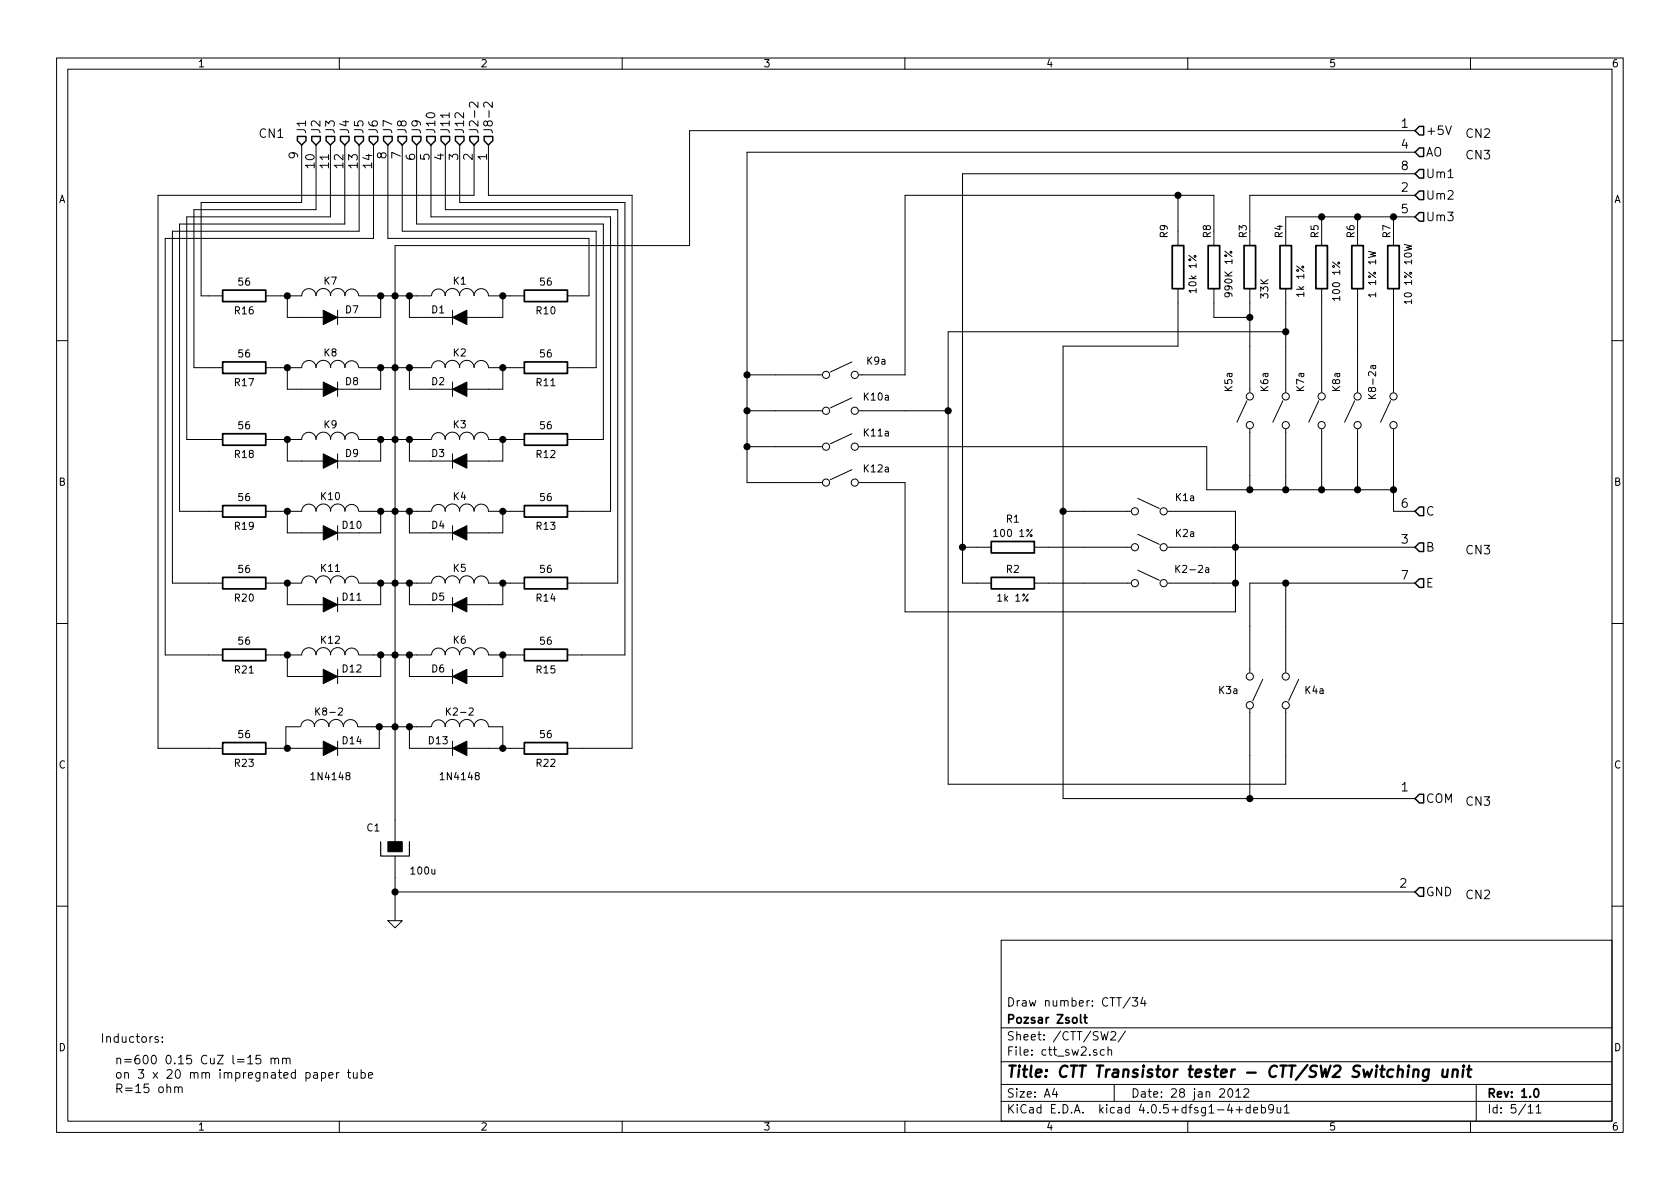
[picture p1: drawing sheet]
<svg xmlns="http://www.w3.org/2000/svg" width="297mm" height="210mm" viewBox="0 0 297 210" stroke-linecap="round" stroke-linejoin="round" font-family="sans-serif">
<g fill="none" stroke="#000" stroke-width=".18">
<path d="M10 10.3h277v189.9h-277zM12 12.2h273v186.1h-273zM60 10.3v1.9M79.4 19.9v.9M84.5 18.1v.9l-.9-.9h-.2h-.3l-.1 .3v.3l.1 .2M87 18.1v.9l-.8-.9h-.2h-.3l-.2 .3v.3l.2 .2M110 10.3v1.9M160 10.3v1.9M210 10.3v1.9M260 10.3v1.9M53.3 25.6v10.2h-17.7v16.5h3.8M55.9 25.6v11.5h-21.6v27.9h5.1"/>
<path d="M58.4 25.6v12.7h-25.4v39.4h6.4M61 25.6v14h-29.3v50.8h7.7M63.5 25.6v15.3h-33v62.2h8.9M66 25.6v16.6h-36.8v73.6h10.2M68.6 25.6v16.6h35.5v10.1h-3.8M71.1 25.6v15.3h34.3v24.1h-5.1M73.7 25.6v14h33v38.1h-6.4M76.2 25.6v12.7h31.7v52.1h-7.6M78.7 25.6v11.5h30.5v66h-8.9M81.3 25.6v10.2h29.2v80h-10.2M83.8 25.6v8.9h-55.9v97.8h11.5M86.4 25.6v8.9h25.4v97.8h-11.5"/>
<path d="M208.3 34.5v8.9M233.7 38.3v5.1M240 38.3v5.1M246.4 38.3v5.1M250.2 34.5h-29.2v8.9M250.2 26.9h-118.1v58.4h13.2M250.2 30.7h-80v72.4h5.1M250.2 38.3h-22.9v5.1M250.2 23.1h-128.3v20.3h-52.1v105.4M47 52.3h6.3M50.8 52.3v3.8h6.3M53.3 52.3a1.27 1.27 0 0 1 1.3-1.3 1.27 1.27 0 0 1 1.3 1.3 1.3 1.3 0 0 1 1.3-1.3 1.3 1.3 0 0 1 1.3 1.3"/>
<path d="M58.4 52.3a1.3 1.3 0 0 1 1.3-1.3 1.3 1.3 0 0 1 1.3 1.3M59.7 54.9v2.5M61 52.3a1.22 1.22 0 0 1 1.2-1.2 1.22 1.22 0 0 1 1.2 1.2M63.5 52.3h12.7M67.3 52.3v3.8h-7.6M72.4 52.3v3.8h7.6M76.3 52.3a1.22 1.22 0 0 1 1.2-1.2 1.22 1.22 0 0 1 1.2 1.2M78.7 52.3a1.3 1.3 0 0 1 1.3-1.3 1.3 1.3 0 0 1 1.3 1.3M80 54.9v2.5M81.2 52.3a1.3 1.3 0 0 1 1.3-1.3 1.3 1.3 0 0 1 1.3 1.3 1.27 1.27 0 0 1 1.3-1.3 1.27 1.27 0 0 1 1.3 1.3M86.4 52.3h6.3M88.9 52.3v3.8h-6.4"/>
<path d="M208.3 51v10.2h-20.3v80h62.2M214.6 43.4v-8.9h-54.6v31.8h-8.1M214.6 51v5.1h6.4M221 51v18.3M227.3 58.7h-59.7v80h59.7v-13.2M227.3 51v18.3M233.7 51v18.3M240 51v18.3M246.4 51v18.3M248.3 43.2l1.3 .3-.9 .3 .9 .2-1.3 .3M249.6 53.4h-1.3l.4 .3M249.6 53v.7"/>
<path d="M10 60.2h2M47 65h6.3M50.8 65v3.8h6.3M50.8 77.7v3.8h6.3M53.3 65a1.27 1.27 0 0 1 1.3-1.3 1.27 1.27 0 0 1 1.3 1.3 1.3 1.3 0 0 1 1.3-1.3 1.3 1.3 0 0 1 1.3 1.3M58.4 77.7a1.3 1.3 0 0 1 1.3-1.3 1.3 1.3 0 0 1 1.3 1.3M58.4 65a1.3 1.3 0 0 1 1.3-1.3 1.3 1.3 0 0 1 1.3 1.3M58.5 77.7a1.3 1.3 0 0 0-1.3-1.3 1.3 1.3 0 0 0-1.3 1.3 1.27 1.27 0 0 0-1.3-1.3 1.27 1.27 0 0 0-1.3 1.3h-6.3M59.7 67.6v2.5M61 77.7a1.22 1.22 0 0 1 1.2-1.2 1.22 1.22 0 0 1 1.2 1.2M61 65a1.22 1.22 0 0 1 1.2-1.2 1.22 1.22 0 0 1 1.2 1.2M63.5 77.7h12.7"/>
<path d="M63.5 65h12.7M67.3 65v3.8h-7.6M67.3 77.7v3.8h-7.6M72.4 77.7v3.8h7.6M72.4 65v3.8h7.6M76.3 77.7a1.22 1.22 0 0 1 1.2-1.2 1.22 1.22 0 0 1 1.2 1.2M76.3 65a1.22 1.22 0 0 1 1.2-1.2 1.22 1.22 0 0 1 1.2 1.2M78.7 77.7a1.3 1.3 0 0 1 1.3-1.3 1.3 1.3 0 0 1 1.3 1.3M78.7 65a1.3 1.3 0 0 1 1.3-1.3 1.3 1.3 0 0 1 1.3 1.3M80 67.6v2.5M81.2 77.7a1.3 1.3 0 0 1 1.3-1.3 1.3 1.3 0 0 1 1.3 1.3 1.27 1.27 0 0 1 1.3-1.3 1.27 1.27 0 0 1 1.3 1.3h6.3M81.2 65a1.3 1.3 0 0 1 1.3-1.3 1.3 1.3 0 0 1 1.3 1.3 1.27 1.27 0 0 1 1.3-1.3 1.27 1.27 0 0 1 1.3 1.3"/>
<path d="M86.4 65h6.3M88.9 77.7v3.8h-6.4M88.9 65v3.8h-6.4M132.1 72.6h13.2M132.1 79h13.2M132.1 66.3h13.2M150.6 76.7l-3.8 1.8M150.6 70.4l-3.8 1.7M150.6 64l-3.8 1.8M151.9 72.6h15.7M151.9 79h61.5v7.6h33M220.5 70.9l-1.8 3.8"/>
<path d="M221 75.9v10.7M226.8 70.9l-1.8 3.8M227.3 75.9v10.7M233.2 70.9l-1.8 3.8M233.7 75.9v10.7M239.5 70.9l-1.8 3.8M240 75.9v10.7M242.7 64.6l.1 .6h.1l.3-.2v-.4M243.2 64.6l-.8 .1v.5M245.9 70.9l-1.8 3.8M246.4 75.9v14.5h3.8M285 60.2h2"/>
<path d="M47 90.4h6.3M50.8 90.4v3.8h6.3M53.3 90.4a1.27 1.27 0 0 1 1.3-1.3 1.27 1.27 0 0 1 1.3 1.3 1.3 1.3 0 0 1 1.3-1.3 1.3 1.3 0 0 1 1.3 1.3M58.4 90.4a1.3 1.3 0 0 1 1.3-1.3 1.3 1.3 0 0 1 1.3 1.3M59.7 80.3v2.5M59.7 93v2.5M61 90.4a1.22 1.22 0 0 1 1.2-1.2 1.22 1.22 0 0 1 1.2 1.2M63.5 90.4h12.7M67.3 90.4v3.8h-7.6M72.4 90.4v3.8h7.6M76.3 90.4a1.22 1.22 0 0 1 1.2-1.2 1.22 1.22 0 0 1 1.2 1.2M78.7 90.4a1.3 1.3 0 0 1 1.3-1.3 1.3 1.3 0 0 1 1.3 1.3"/>
<path d="M80 80.3v2.5M80 93v2.5M81.2 90.4a1.3 1.3 0 0 1 1.3-1.3 1.3 1.3 0 0 1 1.3 1.3 1.27 1.27 0 0 1 1.3-1.3 1.27 1.27 0 0 1 1.3 1.3M86.4 90.4h6.3M88.9 90.4v3.8h-6.4M150.6 83.1l-3.8 1.7M151.9 85.3h8.1v22.9h58.4v-17.8h-11.9M170.2 96.8h5.1M182.9 96.8h17M188 90.4h11.9M201.2 94.5l3.8 1.8M201.2 88.1l3.8 1.8"/>
<path d="M206.5 96.8h43.7M10 110.3h2M47 103.1h6.3M50.8 103.1v3.8h6.3M50.8 115.8v3.8h6.3M53.3 103.1a1.27 1.27 0 0 1 1.3-1.3 1.27 1.27 0 0 1 1.3 1.3 1.3 1.3 0 0 1 1.3-1.3 1.3 1.3 0 0 1 1.3 1.3M58.4 115.8a1.3 1.3 0 0 1 1.3-1.3 1.3 1.3 0 0 1 1.3 1.3M58.4 103.1a1.3 1.3 0 0 1 1.3-1.3 1.3 1.3 0 0 1 1.3 1.3M58.5 115.8a1.3 1.3 0 0 0-1.3-1.3 1.3 1.3 0 0 0-1.3 1.3 1.27 1.27 0 0 0-1.3-1.3 1.27 1.27 0 0 0-1.3 1.3h-6.3M59.7 105.7v2.5M59.7 118.4v2.5M61 115.8a1.22 1.22 0 0 1 1.2-1.2 1.22 1.22 0 0 1 1.2 1.2"/>
<path d="M61 103.1a1.22 1.22 0 0 1 1.2-1.2 1.22 1.22 0 0 1 1.2 1.2M63.5 103.1h12.7M63.5 115.8h12.7M67.3 103.1v3.8h-7.6M67.3 115.8v3.8h-7.6M72.4 103.1v3.8h7.6M72.4 115.8v3.8h7.6M76.3 115.8a1.22 1.22 0 0 1 1.2-1.2 1.22 1.22 0 0 1 1.2 1.2M76.3 103.1a1.22 1.22 0 0 1 1.2-1.2 1.22 1.22 0 0 1 1.2 1.2M78.7 115.8a1.3 1.3 0 0 1 1.3-1.3 1.3 1.3 0 0 1 1.3 1.3M78.7 103.1a1.3 1.3 0 0 1 1.3-1.3 1.3 1.3 0 0 1 1.3 1.3M80 105.7v2.5"/>
<path d="M80 118.4v2.5M81.2 115.8a1.3 1.3 0 0 1 1.3-1.3 1.3 1.3 0 0 1 1.3 1.3 1.27 1.27 0 0 1 1.3-1.3 1.27 1.27 0 0 1 1.3 1.3h6.3M81.2 103.1a1.3 1.3 0 0 1 1.3-1.3 1.3 1.3 0 0 1 1.3 1.3 1.27 1.27 0 0 1 1.3-1.3 1.27 1.27 0 0 1 1.3 1.3M86.4 103.1h6.3M88.9 103.1v3.8h-6.4M88.9 115.8v3.8h-6.4M182.9 103.1h17M201.2 100.8l3.8 1.8M206.5 103.1h11.9M213.2 100.5h.5v.7M213.7 100.7l-.5 .1-.1 .1 .2 .3h.4M227.3 103.1v15.8"/>
<path d="M250.2 103.1h-29.2v15.8M285 110.3h2M47 132.3h10.1M53.1 128.5h-2.6v3.8M53.2 128.5a1.22 1.22 0 0 1 1.2-1.2 1.22 1.22 0 0 1 1.2 1.2M55.6 128.5a1.3 1.3 0 0 1 1.3-1.3 1.3 1.3 0 0 1 1.3 1.3M58.1 128.5a1.3 1.3 0 0 1 1.3-1.3 1.3 1.3 0 0 1 1.3 1.3 1.27 1.27 0 0 1 1.3-1.3 1.27 1.27 0 0 1 1.2 1.3M59.7 131.1v2.5M59.8 125.3l.5-.1 .2 .1 .1 .2-.8 1h.8M63.2 128.5h13M67.1 128.5v3.8h-7.4M72.4 128.5v3.8h7.6"/>
<path d="M76.3 128.5a1.22 1.22 0 0 1 1.2-1.2 1.22 1.22 0 0 1 1.2 1.2M78.7 128.5a1.3 1.3 0 0 1 1.3-1.3 1.3 1.3 0 0 1 1.3 1.3M80 131.1v2.5M81.2 128.5a1.3 1.3 0 0 1 1.3-1.3 1.3 1.3 0 0 1 1.3 1.3 1.27 1.27 0 0 1 1.3-1.3 1.27 1.27 0 0 1 1.3 1.3M82.5 132.3h10.2M83 125.3l.4-.1 .2 .1 .1 .2-.8 1h.8M86.4 128.5h2.5v3.8M221 125.5v15.7M223.3 120.1l-1.8 3.8M229.6 120.1l-1.8 3.8M69.8 157.7h180.4M69.8 151.4v11.4"/>
<path d="M10 160.2h2M68.6 162.8h2.5l-1.3 1.3zM177 166.3h108v32h-108zM199.8 176.3l-1.2 2M200.2 176.4h.9l-.5 .6 .5 .1v.7l-.2 .1-.7-.1M202.1 176.3l-.4 1.1h.9M202.4 176.9v1M285 160.2h2M28 183.4l-.4-.1-.2 .2 .1 .2 .5 .2v.3h-.6M28.7 184.2v.1M28.7 183.4v.1M30.9 192.3h.1a.36 .36 0 0 1 .5 .1v.8"/>
<path d="M30.9 192.2v1M31.5 192.4a.35 .35 0 0 1 .4-.2 .35 .35 0 0 1 .3 .2v.8M46.1 186.6h-.8l-.1 .7 .3-.1 .5 .1 .1 .2v.4l-.3 .2h-.3l-.3-.1M47.9 187.3l.1-.1a.36 .36 0 0 1 .6 .1v.8M47.9 187.1v1M48.6 187.3a.35 .35 0 0 1 .3-.2 .35 .35 0 0 1 .4 .2v.8M50 187.3v-.1a.36 .36 0 0 1 .6 .1v.8M50 187.1v1M50.6 187.3a.35 .35 0 0 1 .4-.2 .35 .35 0 0 1 .3 .2v.8M56.8 189.7a.48 .48 0 0 1 .7 .1v.7a.48 .48 0 0 1-.7 .1M58.1 190.2l.8-.2-.1-.3h-.4l-.3 .2 .1 .7h.6M59.5 189.7v1"/>
<path d="M59.9 189.7h-.2l-.2 .3M60 198.3v1.9M61.4 189.7h.6M61.6 189.1v1.4l.4 .2M62.5 189.7v.8a.38 .38 0 0 0 .6 0M63.1 189.7v1M63.9 189.7a.48 .48 0 0 1 .6 .1v.7a.48 .48 0 0 1-.6 .1M63.9 189.1v1.6M65.2 190.2l.7-.2-.1-.3h-.4l-.2 .2v.7h.6M110 198.3v1.9M160 198.3v1.9M177 194.8h108"/>
<path d="M177 191.8h108M177 187.8h108M177 181.8h108M186.4 192.5l-.3 1h.9M186.8 193v1M194.6 182.4l.4 1.5 .3-1.1 .3 1.1 .3-1.5M195.2 185.7l-.4-.1-.3 .3 .1 .6 .2 .1 .4-.1M195.9 185.7l.2-.1 .4 .1v.9M195.9 185.1v1.5M196.4 182.6l.2-.2h.4l.3 .4-1 1.1h1M197 191.8v3M199 182.3l-1.3 2"/>
<path d="M210 198.3v1.9M217.2 192.7l.2-.2a.81 .81 0 0 1 .6 .6 .81 .81 0 0 1-.2 .8l-.2 .1a.79 .79 0 0 1-.4-1.3zM218.5 193l.4-.5v1.5M218.5 194h.9M218.5 196.3h1.2M219.1 195.7v1.1M219.9 192.7l.3-.2h.3l.3 .5-.9 1h.9M221 195.9l-.4-.1-.3 .3 .1 .6 .2 .1 .4-.1M221 195.3v1.5M221.7 196.3l.7-.1-.1-.3-.4-.1-.2 .2v.7h.6M223 195.9l.5-.1 .2 .3-.1 .6h-.6M223 195.3v1.5"/>
<path d="M225.2 196l-.3 .3h-.3l-.3-.3v-.4l.2-.2 .4-.1 .2 .2a1.19 1.19 0 0 1-.2 1.2l-.4 .1M225.8 195.8l.1 .9 .3 .1 .2-.1M226.4 195.8v1M227.1 195.8l.4-.5v1.5M227.1 196.8h.8M260 198.3v1.9M261 191.8v6.5M270.2 195.8l.4-.5v1.5M270.2 196.8h.8M271.6 195.8l.4-.5v1.5M271.6 196.8h.9"/>
<circle cx="146" cy="79" r=".63"/>
<circle cx="146" cy="66.3" r=".63"/>
<circle cx="146" cy="72.6" r=".63"/>
<circle cx="151.1" cy="66.3" r=".63"/>
<circle cx="151.1" cy="72.6" r=".63"/>
<circle cx="151.1" cy="79" r=".63"/>
<circle cx="221" cy="75.2" r=".63"/>
<circle cx="221" cy="70.1" r=".63"/>
<circle cx="227.3" cy="70.1" r=".63"/>
<circle cx="227.3" cy="75.2" r=".63"/>
<circle cx="233.7" cy="75.2" r=".63"/>
<circle cx="233.7" cy="70.1" r=".63"/>
<circle cx="240" cy="70.1" r=".63"/>
<circle cx="240" cy="75.2" r=".63"/>
<circle cx="246.4" cy="70.1" r=".63"/>
<circle cx="246.4" cy="75.2" r=".63"/>
<circle cx="146" cy="85.3" r=".63"/>
<circle cx="151.1" cy="85.3" r=".63"/>
<circle cx="200.7" cy="90.4" r=".63"/>
<circle cx="200.7" cy="96.8" r=".63"/>
<circle cx="205.7" cy="90.4" r=".63"/>
<circle cx="205.7" cy="96.8" r=".63"/>
<circle cx="200.7" cy="103.1" r=".63"/>
<circle cx="205.7" cy="103.1" r=".63"/>
<circle cx="221" cy="119.6" r=".63"/>
<circle cx="227.3" cy="119.6" r=".63"/>
<circle cx="221" cy="124.7" r=".63"/>
<circle cx="227.3" cy="124.7" r=".63"/>
</g>
<g fill="none" stroke="#000" stroke-width=".3">
<path d="M39.4 51.3h7.6v2h-7.6zM92.7 51.3h7.6v2h-7.6zM207.3 43.4h2v7.6h-2zM213.6 43.4h2v7.6h-2zM220 43.4h2v7.6h-2zM226.3 43.4h2v7.6h-2zM232.7 43.4h2v7.6h-2zM239 43.4h2v7.6h-2zM245.4 43.4h2v7.6h-2zM39.4 76.7h7.6v2h-7.6zM39.4 64h7.6v2h-7.6zM92.7 76.7h7.6v2h-7.6z"/>
<path d="M92.7 64h7.6v2h-7.6zM39.4 89.4h7.6v2h-7.6zM92.7 89.4h7.6v2h-7.6zM175.3 95.8h7.6v2h-7.6zM39.4 114.8h7.6v2h-7.6zM39.4 102.1h7.6v2h-7.6zM92.7 114.8h7.6v2h-7.6zM92.7 102.1h7.6v2h-7.6zM175.3 102.1h7.6v2h-7.6zM39.4 131.3h7.6v2h-7.6zM92.7 131.3h7.6v2h-7.6zM191.1 179.4v1.3l.2 .2"/>
<path d="M191.6 179.9h.6M191.8 179.4v1.3l.4 .2M271.3 192.7l.3-.2a.81 .81 0 0 1 .5 .6 .81 .81 0 0 1-.2 .8l-.2 .1a.79 .79 0 0 1-.4-1.3z"/>
</g>
<path d="M250 189.3a.52 .52 0 0 1 .8 .1l-.1 1M250 189.1l-.2 1.3M252.7 189.1l-.2 1.6a.6 .6 0 0 1-.9 .3M252.7 189.2a.7 .7 0 0 0-1.1 .3v.8l.3 .1 .6-.1M255.1 189.1v1.2a.56 .56 0 0 0 .7 0M256 189.1l-.2 1.3M256.9 189.3a.52 .52 0 0 1 .9 .1l-.2 1M256.9 189.1l-.1 1.3M258.7 189.1l-.1 1.3M258.8 188.4v.2l.1-.1-.1-.1v.2M259.4 189.1h.8M259.8 188.4l-.2 1.8v.1l.4 .1" fill="none" stroke="#000" stroke-width=".41"/>
<g fill="#000" stroke="#000" stroke-width=".25">
<circle cx="208.3" cy="34.5" r=".51"/>
<circle cx="233.7" cy="38.3" r=".51"/>
<circle cx="240" cy="38.3" r=".51"/>
<circle cx="246.4" cy="38.3" r=".51"/>
<circle cx="50.8" cy="52.3" r=".51"/>
<circle cx="67.3" cy="52.3" r=".51"/>
<circle cx="69.9" cy="52.3" r=".51"/>
<circle cx="72.4" cy="52.3" r=".51"/>
<circle cx="88.9" cy="52.3" r=".51"/>
<circle cx="221" cy="56.1" r=".51"/>
<circle cx="227.3" cy="58.7" r=".51"/>
<circle cx="50.8" cy="77.7" r=".51"/>
<circle cx="50.8" cy="65" r=".51"/>
<circle cx="67.3" cy="65" r=".51"/>
<circle cx="67.3" cy="77.7" r=".51"/>
<circle cx="69.9" cy="77.7" r=".51"/>
<circle cx="69.9" cy="65" r=".51"/>
<circle cx="72.4" cy="65" r=".51"/>
<circle cx="72.4" cy="77.7" r=".51"/>
<circle cx="88.9" cy="65" r=".51"/>
<circle cx="88.9" cy="77.7" r=".51"/>
<circle cx="132.1" cy="79" r=".51"/>
<circle cx="132.1" cy="66.3" r=".51"/>
<circle cx="132.1" cy="72.6" r=".51"/>
<circle cx="167.6" cy="72.6" r=".51"/>
<circle cx="50.8" cy="90.4" r=".51"/>
<circle cx="67.3" cy="90.4" r=".51"/>
<circle cx="69.9" cy="90.4" r=".51"/>
<circle cx="72.4" cy="90.4" r=".51"/>
<circle cx="88.9" cy="90.4" r=".51"/>
<circle cx="170.2" cy="96.8" r=".51"/>
<circle cx="188" cy="90.4" r=".51"/>
<circle cx="218.4" cy="96.8" r=".51"/>
<circle cx="221" cy="86.6" r=".51"/>
<circle cx="227.3" cy="86.6" r=".51"/>
<circle cx="233.7" cy="86.6" r=".51"/>
<circle cx="240" cy="86.6" r=".51"/>
<circle cx="246.4" cy="86.6" r=".51"/>
<circle cx="50.8" cy="115.8" r=".51"/>
<circle cx="50.8" cy="103.1" r=".51"/>
<circle cx="67.3" cy="103.1" r=".51"/>
<circle cx="67.3" cy="115.8" r=".51"/>
<circle cx="69.9" cy="115.8" r=".51"/>
<circle cx="69.9" cy="103.1" r=".51"/>
<circle cx="72.4" cy="103.1" r=".51"/>
<circle cx="72.4" cy="115.8" r=".51"/>
<circle cx="88.9" cy="115.8" r=".51"/>
<circle cx="88.9" cy="103.1" r=".51"/>
<circle cx="218.4" cy="103.1" r=".51"/>
<circle cx="227.3" cy="103.1" r=".51"/>
<circle cx="50.8" cy="132.3" r=".51"/>
<circle cx="67.1" cy="128.5" r=".51"/>
<circle cx="69.9" cy="128.5" r=".51"/>
<circle cx="72.4" cy="128.5" r=".51"/>
<circle cx="88.9" cy="132.3" r=".51"/>
<circle cx="69.9" cy="157.7" r=".51"/>
<circle cx="221" cy="141.2" r=".51"/>
</g>
<g fill="none" stroke="#000" stroke-width=".25">
<path d="M52.6 24.1h1.5v.8l-.8 .7-.7-.7zM55.1 24.1h1.5v.8l-.7 .7-.8-.7zM57.7 24.1h1.5v.8l-.8 .7-.7-.7zM60.2 24.1h1.5v.8l-.7 .7-.8-.7zM62.7 24.1h1.6v.8l-.8 .7-.8-.7zM65.3 24.1h1.5v.8l-.8 .7-.7-.7zM67.8 24.1h1.5v.8l-.7 .7-.8-.7zM70.4 24.1h1.5v.8l-.8 .7-.7-.7zM72.9 24.1h1.5v.8l-.7 .7-.8-.7zM75.4 24.1h1.6v.8l-.8 .7-.8-.7zM78 24.1h1.5v.8l-.8 .7-.7-.7zM80.5 24.1h1.5v.8l-.7 .7-.8-.7z"/>
<path d="M83.1 24.1h1.5v.8l-.8 .7-.7-.7zM85.6 24.1h1.5v.8l-.7 .7-.8-.7zM250.2 30.7l.8-.7h.7v1.5h-.7zM251 37.6h.7v1.5h-.7l-.8-.8zM251 33.8h.7v1.5h-.7l-.8-.8zM251 26.2h.7v1.5h-.7l-.8-.8zM251 22.3h.7v1.6h-.7l-.8-.8zM250.2 96.8l.8-.8h.7v1.5h-.7zM251 89.7h.7v1.5h-.7l-.8-.8zM251 102.4h.7v1.5h-.7l-.8-.8zM251 140.5h.7v1.5h-.7l-.8-.8zM251 157h.7v1.5h-.7l-.8-.8z"/>
</g>
<g fill="#000" stroke="#000" stroke-width=".18">
<path d="M57.1 54.9l2.6 1.2-2.6 1.3zM80 56.1l2.5-1.2v2.5zM57.1 67.6l2.6 1.2-2.6 1.3zM80 68.8l2.5-1.2v2.5zM57.1 93l2.6 1.2-2.6 1.3zM57.1 80.3l2.6 1.2-2.6 1.3zM80 94.2l2.5-1.2v2.5zM80 81.5l2.5-1.2v2.5zM57.1 105.7l2.6 1.2-2.6 1.3zM80 106.9l2.5-1.2v2.5zM57.1 118.4l2.6 1.2-2.6 1.3zM57.1 131.1l2.6 1.2-2.6 1.3z"/>
<path d="M80 132.3l2.5-1.2v2.5zM80 119.6l2.5-1.2v2.5zM68.6 148.8h2.5v1.8h-2.5z"/>
</g>
<path d="M67.3 148.8v2.6h5.1v-2.6" fill="none" stroke="#000" stroke-width=".2"/>
<text font-size="2.8" x="178" y="190.5">Title: CTT Transistor tester - CTT/SW2 Switching unit</text>
<g font-size="2.1">
<text x="54.1" y="23.7" transform="rotate(-90 54.1 23.7)">J1</text>
<text x="56.6" y="23.7" transform="rotate(-90 56.6 23.7)">J2</text>
<text x="59.2" y="23.7" transform="rotate(-90 59.2 23.7)">J3</text>
<text x="61.7" y="23.7" transform="rotate(-90 61.7 23.7)">J4</text>
<text x="64.3" y="23.7" transform="rotate(-90 64.3 23.7)">J5</text>
<text x="66.8" y="23.7" transform="rotate(-90 66.8 23.7)">J6</text>
<text x="69.3" y="23.7" transform="rotate(-90 69.3 23.7)">J7</text>
<text x="71.9" y="23.7" transform="rotate(-90 71.9 23.7)">J8</text>
<text x="74.4" y="23.7" transform="rotate(-90 74.4 23.7)">J9</text>
<text x="77" y="23.7" transform="rotate(-90 77 23.7)">J10</text>
<text x="79.5" y="23.7" transform="rotate(-90 79.5 23.7)">J11</text>
<text x="82" y="23.7" transform="rotate(-90 82 23.7)">J12</text>
<text x="84.6" y="23.7" transform="rotate(-90 84.6 23.7)">J2-2</text>
<text x="87.1" y="23.7" transform="rotate(-90 87.1 23.7)">J8-2</text>
<text x="247.6" y="22.6">1</text>
<text x="252.1" y="23.9">+5V</text>
<text x="45.7" y="24.4">CN1</text>
<text x="52.7" y="28.2" transform="rotate(-90 52.7 28.2)">9</text>
<text x="55.6" y="30" transform="rotate(-90 55.6 30)">10</text>
<text x="58.2" y="30" transform="rotate(-90 58.2 30)">11</text>
<text x="60.7" y="30" transform="rotate(-90 60.7 30)">12</text>
<text x="63.2" y="30" transform="rotate(-90 63.2 30)">13</text>
<text x="65.8" y="30" transform="rotate(-90 65.8 30)">14</text>
<text x="68.3" y="28.2" transform="rotate(-90 68.3 28.2)">8</text>
<text x="70.9" y="28.2" transform="rotate(-90 70.9 28.2)">7</text>
<text x="73.4" y="28.4" transform="rotate(-90 73.4 28.4)">6</text>
<text x="75.9" y="28.4" transform="rotate(-90 75.9 28.4)">5</text>
<text x="78.5" y="28.4" transform="rotate(-90 78.5 28.4)">4</text>
<text x="81" y="28.4" transform="rotate(-90 81 28.4)">3</text>
<text x="83.6" y="28.4" transform="rotate(-90 83.6 28.4)">2</text>
<text x="86.1" y="28.4" transform="rotate(-90 86.1 28.4)">1</text>
<text x="247.6" y="26.3">4</text>
<text x="252.1" y="27.7">AO</text>
<text x="259.1" y="24.4">CN2</text>
<text x="259.1" y="28.2">CN3</text>
<text x="247.6" y="30.1">8</text>
<text x="247.6" y="33.9">2</text>
<text x="252.1" y="35.3">Um2</text>
<text x="252.1" y="31.5">Um1</text>
<text x="247.6" y="37.7">5</text>
<text x="252.1" y="39.1">Um3</text>
<text x="247.6" y="89.8">6</text>
<text x="252.1" y="91.2">C</text>
<text x="247.6" y="96.1">3</text>
<text x="252.1" y="97.5">B</text>
<text x="259.1" y="98">CN3</text>
<text x="247.6" y="102.5">7</text>
<text x="252.1" y="103.9">E</text>
<text x="247.6" y="139.9">1</text>
<text x="252.1" y="142">COM</text>
<text x="259.1" y="142.5">CN3</text>
<text x="247.4" y="157">2</text>
<text x="252.1" y="158.5">GND</text>
<text x="259.1" y="159">CN2</text>
<text x="178" y="178">Draw number: CTT/34</text>
<text x="17.8" y="184.4">Inductors:</text>
<text x="178" y="184">Sheet: /CTT/SW2/</text>
<text x="178" y="181">Pozsar Zsolt</text>
<text x="20.3" y="190.7">on 3 x 20 mm impregnated paper tube</text>
<text x="20.3" y="188.2">n=600 0.15 CuZ l=15 mm</text>
<text x="178" y="186.7">File: ctt_sw2.sch</text>
<text x="20.3" y="193.3">R=15 ohm</text>
<text x="178" y="196.9">KiCad E.D.A. kicad 4.0.5+dfsg1-4+deb9u1</text>
<text x="178" y="194.1">Size: A4</text>
<text x="200" y="194.1">Date: 28 jan 2012</text>
<text x="263" y="194.1">Rev: 1.0</text>
<text x="263" y="196.9">Id: 5/11</text>
</g>
<g font-size="1.8">
<text x="35" y="11.9">1</text>
<text x="85" y="11.9">2</text>
<text x="135" y="11.9">3</text>
<text x="185" y="11.9">4</text>
<text x="235" y="11.9">5</text>
<text x="285" y="11.9">6</text>
<text x="10.4" y="35.9">A</text>
<text x="285.4" y="35.9">A</text>
<text x="206.5" y="42" transform="rotate(-90 206.5 42)">R9</text>
<text x="214.1" y="42" transform="rotate(-90 214.1 42)">R8</text>
<text x="220.4" y="42" transform="rotate(-90 220.4 42)">R3</text>
<text x="226.8" y="42" transform="rotate(-90 226.8 42)">R4</text>
<text x="233.1" y="42" transform="rotate(-90 233.1 42)">R5</text>
<text x="239.5" y="42" transform="rotate(-90 239.5 42)">R6</text>
<text x="245.8" y="42" transform="rotate(-90 245.8 42)">R7</text>
<text x="42.2" y="50.5">56</text>
<text x="57.3" y="50.3">K7</text>
<text x="80.2" y="50.3">K1</text>
<text x="95.6" y="50.5">56</text>
<text x="211.5" y="51.5" transform="rotate(-90 211.5 51.5)">10k 1%</text>
<text x="217.9" y="52.1" transform="rotate(-90 217.9 52.1)">990K 1%</text>
<text x="224.2" y="52.7" transform="rotate(-90 224.2 52.7)">33K</text>
<text x="230.6" y="52.2" transform="rotate(-90 230.6 52.2)">1k 1%</text>
<text x="236.9" y="52.8" transform="rotate(-90 236.9 52.8)">100 1%</text>
<text x="243.3" y="52.1" transform="rotate(-90 243.3 52.1)">1 1% 1W</text>
<text x="249.6" y="53.1" transform="rotate(-90 249.6 53.1)">10 1% 10W</text>
<text x="41.6" y="55.6">R16</text>
<text x="61.1" y="55.4">D7</text>
<text x="76.4" y="55.4">D1</text>
<text x="94.9" y="55.6">R10</text>
<text x="42.2" y="63.2">56</text>
<text x="57.3" y="63">K8</text>
<text x="80.2" y="63">K2</text>
<text x="95.6" y="63.2">56</text>
<text x="153.3" y="64.5">K9a</text>
<text x="41.6" y="68.3">R17</text>
<text x="61.1" y="68.1">D8</text>
<text x="76.4" y="68.1">D2</text>
<text x="94.9" y="68.3">R11</text>
<text x="152.8" y="70.8">K10a</text>
<text x="217.9" y="69.2" transform="rotate(-90 217.9 69.2)">K5a</text>
<text x="224.2" y="69.2" transform="rotate(-90 224.2 69.2)">K6a</text>
<text x="230.6" y="69.2" transform="rotate(-90 230.6 69.2)">K7a</text>
<text x="236.9" y="69.2" transform="rotate(-90 236.9 69.2)">K8a</text>
<text x="243.3" y="70" transform="rotate(-90 243.3 70)">K8-2a</text>
<text x="42.2" y="75.9">56</text>
<text x="57.3" y="75.7">K9</text>
<text x="80.2" y="75.7">K3</text>
<text x="95.6" y="75.9">56</text>
<text x="152.8" y="77.2">K11a</text>
<text x="41.6" y="81">R18</text>
<text x="61.1" y="80.8">D9</text>
<text x="76.4" y="80.8">D3</text>
<text x="94.9" y="81">R12</text>
<text x="152.8" y="83.5">K12a</text>
<text x="10.4" y="85.9">B</text>
<text x="42.2" y="88.6">56</text>
<text x="56.8" y="88.4">K10</text>
<text x="80.2" y="88.4">K4</text>
<text x="95.6" y="88.6">56</text>
<text x="207.9" y="88.6">K1a</text>
<text x="285.4" y="85.9">B</text>
<text x="41.6" y="93.7">R19</text>
<text x="60.6" y="93.5">D10</text>
<text x="76.4" y="93.5">D4</text>
<text x="94.9" y="93.7">R13</text>
<text x="176.1" y="94.9">100 1%</text>
<text x="178" y="92.4">R1</text>
<text x="207.9" y="94.9">K2a</text>
<text x="42.2" y="101.3">56</text>
<text x="56.8" y="101.1">K11</text>
<text x="80.2" y="101.1">K5</text>
<text x="95.6" y="101.3">56</text>
<text x="178" y="101.3">R2</text>
<text x="208.4" y="101.3">K2-2a</text>
<text x="41.6" y="106.4">R20</text>
<text x="60.6" y="106.2">D11</text>
<text x="76.4" y="106.2">D5</text>
<text x="94.9" y="106.4">R14</text>
<text x="176.6" y="106.4">1k 1%</text>
<text x="42.2" y="114">56</text>
<text x="56.8" y="113.8">K12</text>
<text x="80.2" y="113.8">K6</text>
<text x="95.6" y="114">56</text>
<text x="41.6" y="119.1">R21</text>
<text x="60.6" y="118.9">D12</text>
<text x="76.4" y="118.9">D6</text>
<text x="94.9" y="119.1">R15</text>
<text x="215.5" y="122.7">K3a</text>
<text x="230.8" y="122.7">K4a</text>
<text x="42.2" y="130.5">56</text>
<text x="56.3" y="126.5">K8-2</text>
<text x="60.6" y="131.6">D14</text>
<text x="75.8" y="131.6">D13</text>
<text x="79.4" y="126.5">K2-2</text>
<text x="95.6" y="130.5">56</text>
<text x="10.4" y="135.9">C</text>
<text x="41.6" y="135.6">R23</text>
<text x="55.3" y="137.9">1N4148</text>
<text x="78.2" y="137.9">1N4148</text>
<text x="94.9" y="135.6">R22</text>
<text x="285.4" y="135.9">C</text>
<text x="64.9" y="147">C1</text>
<text x="72.8" y="154.6">100u</text>
<text x="10.4" y="185.9">D</text>
<text x="285.4" y="185.9">D</text>
<text x="35" y="199.9">1</text>
<text x="85" y="199.9">2</text>
<text x="135" y="199.9">3</text>
<text x="185" y="199.9">4</text>
<text x="235" y="199.9">5</text>
<text x="285" y="199.9">6</text>
</g>
</svg>
